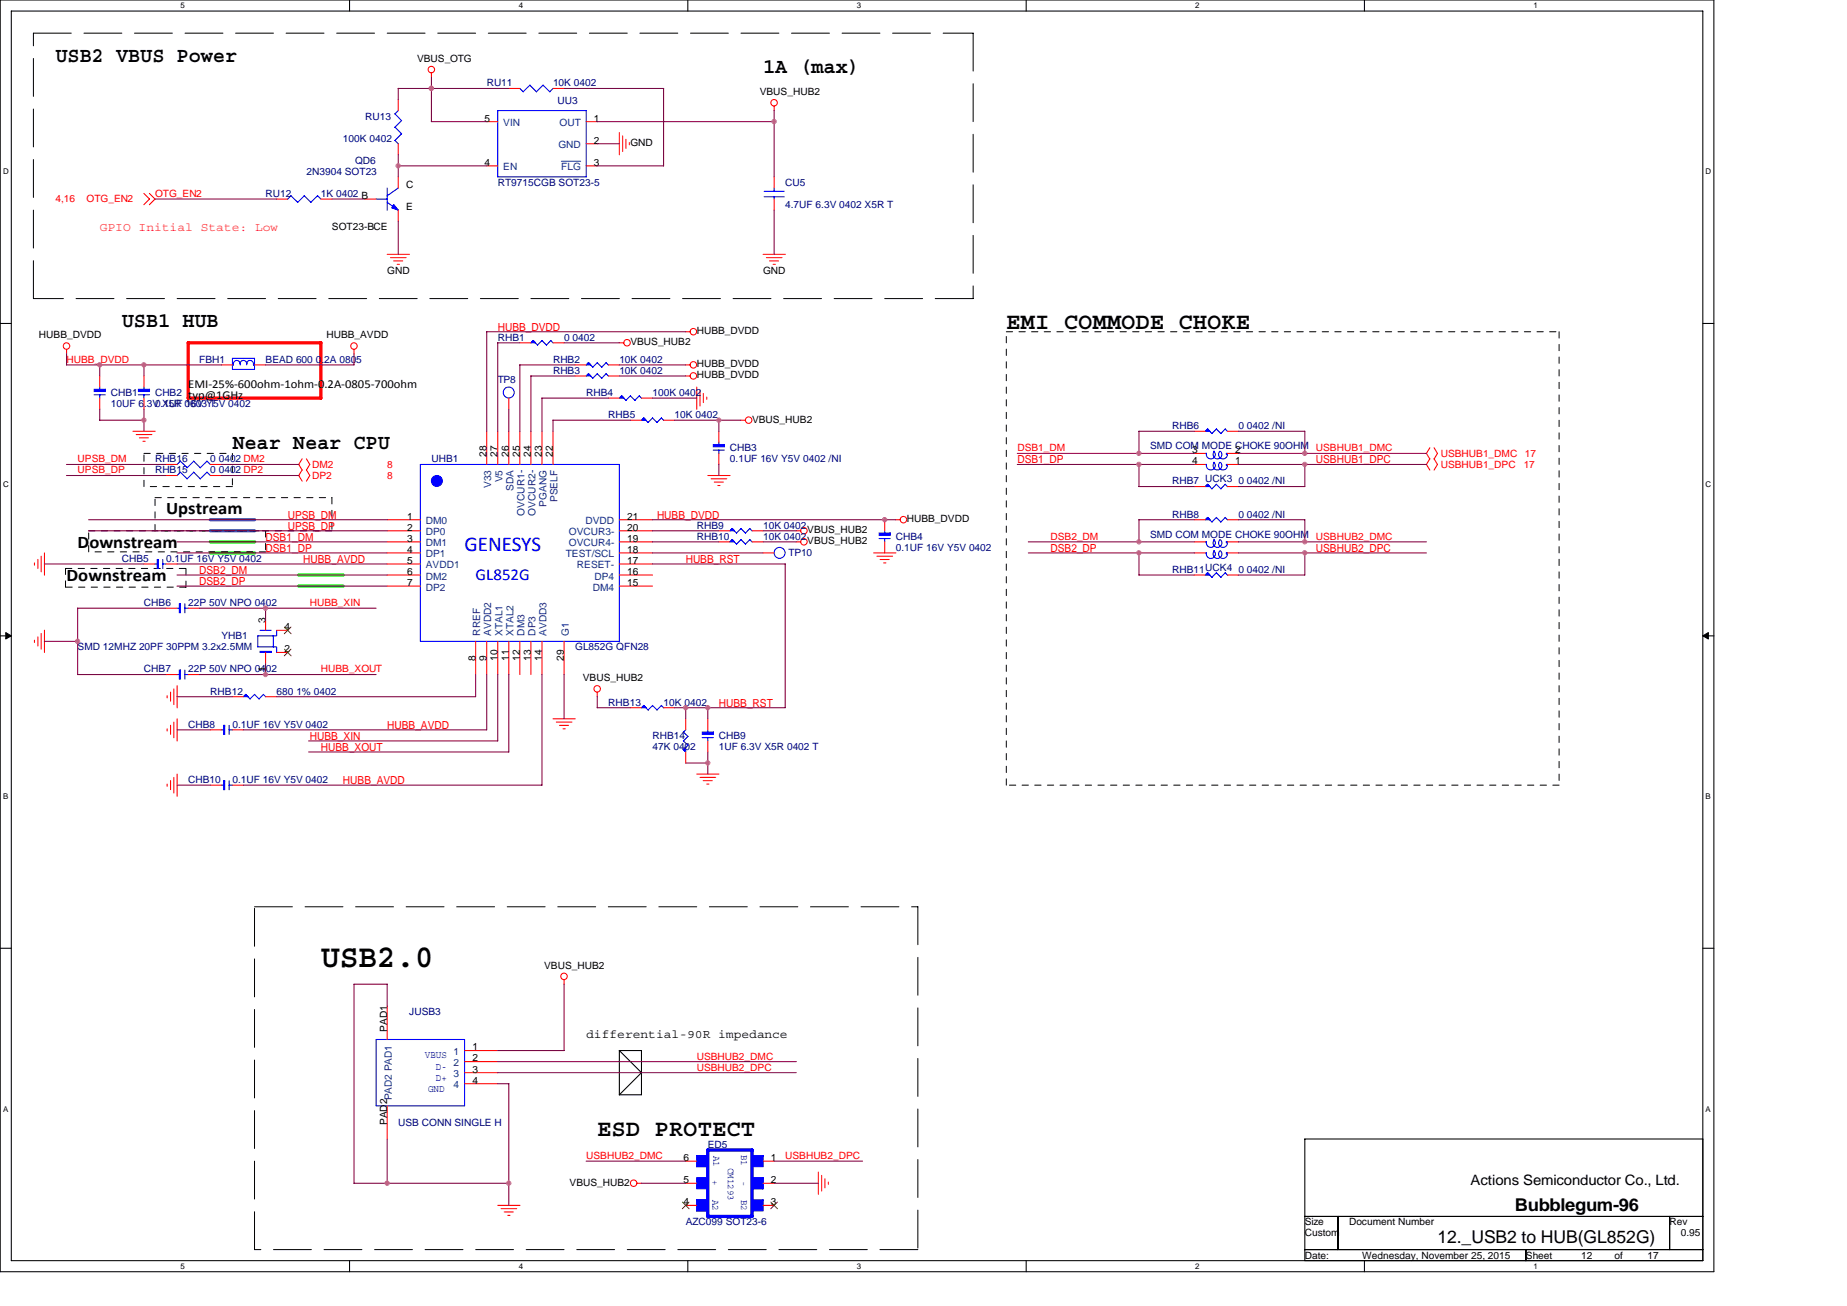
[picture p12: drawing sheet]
<svg xmlns="http://www.w3.org/2000/svg" width="297mm" height="210mm" viewBox="0 0 297 210" stroke-linecap="round" stroke-linejoin="round" font-family="sans-serif">
<path d="M0 0h275.6v204.5h-275.6zM1.8 1.8h272.1v200.9h-272.1z" fill="none" stroke="#000" stroke-width=".17"/>
<g fill="#fff">
<path d="M29 .2h.7v1.4h-.7z"/>
<path d="M29 202.9h.7v1.4h-.7z"/>
</g>
<path d="M56.2 0v1.8M56.2 202.7v1.8" fill="none" stroke="#000" stroke-width=".17"/>
<g fill="#fff">
<path d="M83.4 .2h.7v1.4h-.7z"/>
<path d="M83.4 202.9h.7v1.4h-.7z"/>
</g>
<path d="M110.6 0v1.8M110.6 202.7v1.8" fill="none" stroke="#000" stroke-width=".17"/>
<g fill="#fff">
<path d="M137.8 .2h.7v1.4h-.7z"/>
<path d="M137.8 202.9h.7v1.4h-.7z"/>
</g>
<path d="M165 0v1.8M165 202.7v1.8" fill="none" stroke="#000" stroke-width=".17"/>
<g fill="#fff">
<path d="M192.2 .2h.7v1.4h-.7z"/>
<path d="M192.2 202.9h.7v1.4h-.7z"/>
</g>
<path d="M219.4 0v1.8M219.4 202.7v1.8" fill="none" stroke="#000" stroke-width=".17"/>
<g fill="#fff">
<path d="M246.6 .2h.7v1.4h-.7z"/>
<path d="M246.6 202.9h.7v1.4h-.7z"/>
<path d="M.5 26.9h.9v1.4h-.9z"/>
<path d="M274.3 26.9h.9v1.4h-.9z"/>
<path d="M.5 77.1h.9v1.4h-.9z"/>
<path d="M274.3 77.1h.9v1.4h-.9z"/>
</g>
<path d="M0 52h1.8M273.9 52h1.7" fill="none" stroke="#000" stroke-width=".17"/>
<g fill="#fff">
<path d="M.5 127.3h.8v1.5h-.8z"/>
<path d="M274.3 127.3h.8v1.5h-.8z"/>
</g>
<path d="M0 102.2h1.8M273.9 102.2h1.7" fill="none" stroke="#000" stroke-width=".17"/>
<path d="M.9 101.7l.9 .5-.9 .5zM273.9 102.2l.8-.5v1z" fill="#000" stroke="#000" stroke-width=".16"/>
<g fill="#fff">
<path d="M.5 177.6h.8v1.4h-.8z"/>
<path d="M274.3 177.6h.8v1.4h-.8z"/>
</g>
<path d="M0 152.5h1.8M273.9 152.5h1.7M99.6 168.9l3.6 3.6-3.6 3.5M99.6 168.9h3.6v7.1h-3.6zM209.8 183.1h64.1v19.6h-64.1zM209.8 195.6h64.1M215.2 195.6v5.3M268.5 195.6v5.3M209.8 200.9h64.1M245.4 200.9v1.8" fill="none" stroke="#000" stroke-width=".17"/>
<path d="M33.8 88.9h7.2M33.8 87.1h7.2M48 92.5h7.2M48 94.2h7.2" fill="none" stroke="#0f0" stroke-width=".53"/>
<path d="M33.8 85.3h7.2M33.8 83.6h7.2" fill="none" stroke="#0080ff" stroke-width=".53"/>
<g fill="none" stroke="#000" stroke-width=".16" stroke-dasharray="1 1 1 1 1 1 1 1">
<path d="M161.8 53.3h88.9M250.7 53.3v72.9M23.2 72.9h14.2M23.2 78.2v-5.3M37.4 72.9v5.3M37.4 78.2h-14.2M10.5 91.4h19.4M10.5 94.4v-3M14.3 85.3h28.4M14.3 88.7v-3.4M24.9 80h28.5M24.9 85.3v-5.3"/>
<path d="M29.9 91.4v3M29.9 94.4h-19.4M42.7 85.3v3.4M42.7 88.7h-28.4M53.4 80v5.3M53.4 85.3h-28.5M161.8 126.2v-72.9M250.7 126.2h-88.9"/>
</g>
<path d="M30.3 55.1h21.3v8.9h-21.3z" fill="none" stroke="#f00" stroke-width=".53"/>
<path d="M5.4 5.3h151.1M156.5 5.3v42.7M5.4 48v-42.7M156.5 48h-151.1M40.9 145.8h106.7M147.6 145.8v55.1M40.9 200.9v-55.1M147.6 200.9h-106.7" fill="none" stroke="#000" stroke-width=".16" stroke-dasharray="6.1 2"/>
<g fill="none" stroke="#f00" stroke-width=".17">
<path d="M64 16v1.8M69.4 11.7v.8M78.3 19.6h1.7M81.8 14.2h1.8M88.9 14.2h1.8M94.3 19.6h1.8M124.5 17.1v.7M23.1 31.1l.9 .9-.9 .9M24 31.1l.9 .9-.9 .9M44.5 32h1.8M51.6 32h1.8M58.7 32h1.8"/>
<path d="M64 23.1v1.8M64 28.4v1.8M64 33.8v1.8M78.3 26.7h1.7M94.3 23.1h1.8M94.3 26.7h1.8M99.6 21.3v3.6M100.1 21.8v2.6M100.7 22.4v1.5M101.2 22.9v.4M124.5 28.4v1.8M124.5 32v1.8"/>
<path d="M10.7 56.2v.7M35.6 58.7h1.8M40.9 58.7h1.8M56.9 56.2v.7M62.3 40.9h3.5M62.8 41.4h2.5M63.3 42h1.5M63.9 42.5h.3M83.6 55.1h1.8M88.9 55.1h1.8M92.5 58.7h1.8M97.8 58.7h1.8"/>
<path d="M99.6 55.1h.7M110.3 53.3h.7M110.3 58.7h.7M122.7 40.9h3.6M123.3 41.4h2.5M123.8 42h1.4M124.3 42.5h.4M16 60.5v1.7M16 64v1.8M21.4 69.3h3.6M21.9 69.9h2.5M22.4 70.4h1.5"/>
<path d="M23 71h.3M23.2 60.5v1.7M23.2 64v1.8M26.7 76.5h1.8M26.7 74.7h1.8M33.8 76.5h1.8M33.8 74.7h1.8M48.6 75.5l-.6 1 .6 .9M48.6 73.8l-.6 .9 .6 .9M49.3 75.5l.5 1-.5 .9M49.3 73.8l.5 .9-.5 .9M78.3 69.3v5.4"/>
<path d="M80 69.3v5.4M81.8 64v1.8M81.8 69.3v5.4M83.6 69.3v5.4M85.4 69.3v5.4M87.2 69.3v5.4M88.9 69.3v5.4M92.5 60.5h1.8M97.8 60.5h1.8M97.8 64h1.8M101.4 67.6h1.8M103.2 64h1.7"/>
<path d="M106.7 67.6h1.8M110.3 60.5h.7M112.1 62.2v3.6M112.6 62.8v2.5M113.1 63.3v1.4M113.7 63.8v.4M113.8 76.5h3.6M114.4 77h2.5M114.9 77.5h1.4M115.4 78.1h.4M115.6 69.3v1.8M115.6 72.9v1.8"/>
<path d="M119.1 67.6h.8M192.1 69.3h1.7M192.1 74.7h1.7M192.1 72.9h1.7M192.1 78.2h1.7M197.4 69.3h1.8M197.4 74.7h1.8M197.4 72.9h1.8M197.4 78.2h1.8M230 72l-.6 .9 .6 .9M230 73.8l-.6 .9 .6 .9M230.6 72l.6 .9-.6 .9"/>
<path d="M230.6 73.8l.6 .9-.6 .9M5.5 90.5v.4M6.1 89.9v1.5M6.6 89.4v2.5M7.2 88.9v3.6M23.2 90.7h1.7M26.7 90.7h1.8M26.7 97.8h1.8M30.3 97.8h1.7M42.7 99.6v1.7M62.3 83.6h5.3M62.3 88.9h5.3"/>
<path d="M62.3 85.3h5.3M62.3 87.1h5.3M62.3 90.7h5.3M62.3 92.5h5.3M62.3 94.2h5.3M99.6 83.6h5.3M99.6 88.9h5.3M99.6 85.3h5.3M99.6 87.1h5.3M99.6 90.7h5.3M99.6 92.5h5.3M99.6 94.2h5.3"/>
<path d="M115.6 85.3h1.8M115.6 87.1h1.8M120.9 85.3h1.8M120.9 87.1h1.8M122.7 88.9h1.8M128 85.3h.8M128 87.1h.8M140.5 88.9h3.6M141 89.4h2.5M141.5 90h1.5M142.1 90.5h.4M142.3 83.6v1.7"/>
<path d="M142.3 87.1v1.8M144 83.6h.8M192.1 83.6h1.7M192.1 88.9h1.7M192.1 87.1h1.7M192.1 92.5h1.7M197.4 83.6h1.8M197.4 88.9h1.8M197.4 87.1h1.8M197.4 92.5h1.8M5.5 102.9v.4M6.1 102.4v1.5"/>
<path d="M6.6 101.9v2.5M7.2 101.3v3.6M26.7 108.5h1.8M26.9 111.8v.4M26.9 117.2v.3M27.4 111.3v1.4M27.4 116.6v1.5M28 110.8v2.5M28 116.1v2.5M28.5 110.2v3.6M28.5 115.6v3.5M30.3 108.5h1.7"/>
<path d="M33.8 117.3h1.8M37.4 117.3h1.8M37.4 112h1.8M42.7 104.9v1.8M42.7 112h1.8M44.5 104.9h1.8M44.5 101.3h1.8M76.5 103.1v5.4M78.3 103.1v5.4M80 103.1v5.4M81.8 103.1v5.4M83.6 103.1v5.4"/>
<path d="M85.4 103.1v5.4M87.2 103.1v5.4M88.9 115.6h3.6M89.5 116.1h2.5M90 116.6h1.4M90.5 117.2h.4M90.7 103.1v5.4M96.1 111.3v.7M101.4 113.8h1.8M106.7 113.8h1.8M110.3 115.6v1.7M113.8 115.6v1.7"/>
<path d="M113.8 119.1v1.8M26.9 126.1v.3M27.4 125.5v1.5M28 125v2.5M28.5 124.5v3.5M33.8 126.2h1.8M37.4 126.2h1.8M110.3 120.9v1.8M112.1 124.5h3.5M112.6 125h2.5M113.1 125.5h1.5M113.7 126.1h.3"/>
<path d="M90.7 157.5v.8M62.3 161.8v5.3M62.3 177.8v5.3M74.7 168.9h5.3M74.7 170.7h5.3M74.7 172.5h5.3M74.7 174.2h5.3M80 193.8h3.6M80.6 194.3h2.5M81.1 194.9h1.4M81.7 195.4h.3M102.4 190.2h.8"/>
<path d="M110.3 193.8h1.8M110.3 190.2h1.8M110.3 186.7h1.8M122.7 193.8h1.8M122.7 190.2h1.8M122.7 186.7h1.8M131.6 188.4v3.6M132.1 189v2.5M132.7 189.5v1.5M133.2 190.1v.3"/>
<circle cx="69.4" cy="11.2" r=".52"/>
<circle cx="124.5" cy="16.5" r=".52"/>
<circle cx="10.7" cy="55.6" r=".52"/>
<circle cx="56.9" cy="55.6" r=".52"/>
<circle cx="100.8" cy="55.1" r=".52"/>
<circle cx="111.5" cy="53.3" r=".52"/>
<circle cx="111.5" cy="58.7" r=".52"/>
<circle cx="111.5" cy="60.4" r=".52"/>
<circle cx="120.4" cy="67.6" r=".52"/>
<circle cx="129.3" cy="85.3" r=".52"/>
<circle cx="129.3" cy="87.1" r=".52"/>
<circle cx="145.3" cy="83.6" r=".52"/>
<circle cx="96" cy="110.8" r=".52"/>
<circle cx="90.7" cy="157" r=".52"/>
<circle cx="101.9" cy="190.2" r=".52"/>
</g>
<g fill="none" stroke="#00f" stroke-width=".17">
<path d="M63.5 18.3l1.1 1.1M64 17.8l-.5 .5M64.6 19.4l-1.1 1.1M80 17.8h14.3v10.6h-14.3zM85.2 13.7l-1 1.1-.6-.6M87.3 13.7l1.1 1.1 .6-.6M87.4 13.7l-1.1 1.1-1.1-1.1M46.8 31.5l1.1 1M46.8 31.5l-.6 .5M48.9 31.5l1.1 1M48.9 31.5l-1 1.1M51.1 31.5l.5 .5"/>
<path d="M51.1 31.5l-1.1 1.1M60.5 32h1.8M62.3 32.5l1.8 1.3M62.3 30.2v3.6M63.5 22.6l.6 .5M63.5 20.4l1.1 1.1M64 30.2l-1.8 1.3M64.6 21.5l-1.1 1.1M122.9 30.8h3.2M122.9 31.6h3.2M124.5 30.2v.6M124.5 31.6v.4"/>
<path d="M37.4 57.6h3.5v1.8h-3.5zM38.6 58.5a.55 .55 0 0 0-.6-.5 .55 .55 0 0 0-.5 .7h-.1M38.6 58.5a.53 .53 0 0 1 .6-.5 .53 .53 0 0 1 .5 .5M38.6 58.5v.2M39.7 58.5a.56 .56 0 0 1 .6-.5 .56 .56 0 0 1 .5 .7M39.7 58.5v.2M40.8 58.7h.2M85.7 54.8l.8 .7M85.8 54.7l-.4 .4M87.2 54.7l-.8 .8M88.6 54.8l.4 .3M88.6 54.7l-.7 .8-.7-.7"/>
<path d="M94.3 58.7l.4-.4 .7 .8M96.1 58.3l.7 .8M96.1 58.3l-.8 .7M97.5 58.3l.4 .4M97.5 58.3l-.7 .7M15.1 63.5h1.8M16 62.2v.4M16 63.5v.5M22.2 63.5h1.8M23.2 62.2v.4M23.2 63.5v.5M29 75.9l1.1 1.1"/>
<path d="M29 74.1l1.1 1.1M29 75.9l-.5 .6M29 74.1l-.5 .6M31.1 75.9l1.1 1.1 1.1-1.1 .5 .6M31.1 74.1l1.1 1.1 1.1-1.1 .5 .6M31.2 75.9l-1.1 1.1M31.2 74.1l-1.1 1.1M67.6 74.7h32v28.4h-32zM94.6 60.1l.8 .7M94.7 60.1l-.4 .4M96.1 60.1l-.8 .7M97.5 60.1l.4 .4"/>
<path d="M97.5 60.1l-.7 .7-.7-.7M100 63.6l.7 .8 .7-.8 .7 .8 .7-.8 .4 .4M100 63.6l-.4 .4M103.5 67.2l.7 .7M103.5 67.2l-.3 .4M104.9 67.2l.8 .7M105 67.2l-.8 .7M106.4 67.2l.3 .4M106.4 67.2l-.7 .7M114.7 72.4h1.8M115.6 71.1v.4M115.6 72.3v.6"/>
<path d="M193.8 74.7h.2v.1M194.2 69l-.4 .3M194.2 77.9l-.4 .3M195.2 74.3a.72 .72 0 0 1-.2 1.2 .72 .72 0 0 1-1-.7M195.2 72.5a.73 .73 0 0 1-.3 1.3 .73 .73 0 0 1-.9-.9h-.2M195.3 74.3a.71 .71 0 0 0 0 1.1 .71 .71 0 0 0 1 0 .71 .71 0 0 0 0-1.1M195.3 72.6a.71 .71 0 0 0 0 1 .71 .71 0 0 0 1 0 .71 .71 0 0 0 0-1M195.6 69l.8 .7M195.6 77.9l.8 .7M195.6 69l-.7 .7-.7-.7M195.6 77.9l-.7 .7-.7-.7M196.2 74.3a.71 .71 0 0 0 .3 1.2 .71 .71 0 0 0 .9-.8"/>
<path d="M196.2 72.6a.71 .71 0 0 0 .3 1.2 .71 .71 0 0 0 .9-.9M197 69l.4 .4M197 77.9l.4 .4M197.1 69l-.8 .7M197.1 77.9l-.8 .7M197.4 74.7h-.2v.2M197.4 72.9h-.2v.2M24.9 90.7h.4M26.2 90.7h.5M26.2 90v1.4M28.5 97.8h.3M29.7 97.8h.6"/>
<path d="M29.7 97.1v1.4M117.7 85l.8 .7M117.7 86.8l.8 .7M117.8 85l-.4 .3M117.8 86.7l-.4 .4M119.2 85l-.8 .7M119.2 86.7l-.8 .8M120.6 85l.4 .4M120.6 86.8l.4 .3M120.6 85l-.7 .7-.7-.7M120.6 86.7l-.7 .8-.7-.7M141.4 86.6h1.8"/>
<path d="M142.3 85.3v.4M142.3 86.6v.5M193.8 87.1h.2M194.2 83.2l.7 .7M194.2 83.2l-.4 .4M194.2 92.1l-.4 .4M195.2 88.5a.73 .73 0 0 1-.3 1.3 .73 .73 0 0 1-.9-.9h-.2M195.2 86.8a.73 .73 0 0 1-.3 1.2 .73 .73 0 0 1-.9-.9M195.3 88.6a.71 .71 0 0 0 0 1 .71 .71 0 0 0 1 0 .71 .71 0 0 0 0-1M195.3 86.8a.71 .71 0 0 0 0 1 .71 .71 0 0 0 1 0 .71 .71 0 0 0 0-1M195.6 83.2l.8 .7M195.6 92.1l.8 .7"/>
<path d="M195.6 83.2l-.7 .7M195.6 92.1l-.7 .7-.7-.7M196.2 88.6a.71 .71 0 0 0 .3 1.2 .71 .71 0 0 0 .9-.9M196.2 86.8a.71 .71 0 0 0 .3 1.2 .71 .71 0 0 0 .9-.9M197 83.2l.4 .4M197 92.1l.4 .4M197.1 83.2l-.8 .7M197.1 92.1l-.8 .7M197.4 87.1h-.2v.2M197.4 88.9h-.2v.2M28.5 108.5h.3M29.7 108.5h.6"/>
<path d="M29.7 107.7v1.5M35.6 117.3h.4M36.8 117.3h.6M36.8 116.6v1.5M39.2 112l.3-.4 .7 .8M40.9 111.7l.8 .7M41 111.6l-.8 .8M41.8 101.3h1.8M42.4 111.7l.3 .3M42.4 111.6l-.7 .8M44 104h.5v.9M44 102.2h-2.5v1.8h2.5"/>
<path d="M44 102.2v1.8M44.5 101.3v.9h-.5M103.2 113.8l.3-.4 .7 .8M104.9 113.4l.8 .8M105 113.4l-.8 .8M106.4 113.4l.3 .4M106.4 113.4l-.7 .8M109.9 119.1l.7 .7M109.9 117.7l.7 .7M110.3 117.3l-.4 .4M110.7 119.8l-.8 .7M110.7 118.4l-.8 .7"/>
<path d="M112.9 118.6h1.8M113.8 117.3v.4M113.8 118.6v.5M35.6 126.2h.4M36.8 126.2h.6M36.8 125.5v1.5M109.9 120.5l.4 .4M60.5 167.1h14.2v10.7h-14.2zM68.9 170.3h.1M112 194.7h1.8M112 192.9h1.8M112 187.6h1.8"/>
<path d="M112 185.8h1.8M112.1 185.8v1.8M112.1 192.9v1.8M120.9 189.4h1.8M122.7 189.3v1.8h-1.8"/>
<circle cx="81.8" cy="63.1" r=".88"/>
<circle cx="125.4" cy="88.9" r=".88"/>
</g>
<path d="M90.3 25.9h3.1" fill="none" stroke="#004080" stroke-width=".16"/>
<g fill="#00f" stroke="#00f" stroke-width=".17">
<path d="M22.3 62.6v.3h1.7v-.3z" fill-rule="evenodd"/>
<path d="M141.4 85.7v.4h1.8v-.4z" fill-rule="evenodd"/>
<path d="M194.2 83.2l.4 .4h-.8l.4-.4 .4 .4z" fill-rule="evenodd"/>
<path d="M28.8 107.7v1.5h.2v-1.5z" fill-rule="evenodd"/>
<path d="M117.7 85l.4 .3h-.7l.3-.3 .4 .3z" fill-rule="evenodd"/>
<path d="M63.3 32.9l.7 .9-1-.4z" fill-rule="evenodd"/>
<path d="M85.7 54.8l.4 .3h-.7l.3-.3 .4 .3z" fill-rule="evenodd"/>
<path d="M112.1 185.8v1.8h1.7v-1.8z" fill-rule="evenodd"/>
<path d="M112.1 192.9v1.8h1.7v-1.8z" fill-rule="evenodd"/>
<path d="M120.9 189.4v1.7h1.8v-1.7z" fill-rule="evenodd"/>
<path d="M120.9 192.9v1.8h1.8v-1.8z" fill-rule="evenodd"/>
<path d="M120.9 185.8v1.8h1.8v-1.8z" fill-rule="evenodd"/>
<path d="M112.1 189.4v1.7h1.7v-1.7z" fill-rule="evenodd"/>
<path d="M114.7 71.5v.3h1.8v-.3z" fill-rule="evenodd"/>
<path d="M117.7 86.8l.4 .3h-.7l.3-.3 .4 .3z" fill-rule="evenodd"/>
<path d="M41.8 104.7v.2h1.8v-.2z" fill-rule="evenodd"/>
<path d="M94.3 60.5l.3-.4 .4 .4-.4-.4 .4 .4z" fill-rule="evenodd"/>
<path d="M36 125.5v1.5h.1v-1.5z" fill-rule="evenodd"/>
<path d="M103.5 113.4l.4 .4h-.7l.3-.4 .4 .4z" fill-rule="evenodd"/>
<path d="M110.3 120.2v.7l-.4-.4z" fill-rule="evenodd"/>
<path d="M94.3 58.7l.3-.4 .4 .4-.4-.4 .4 .4z" fill-rule="evenodd"/>
<path d="M15.2 62.6v.3h1.7v-.3z" fill-rule="evenodd"/>
<path d="M36 116.6v1.5h.1v-1.5z" fill-rule="evenodd"/>
<path d="M25.3 90v1.4h.2v-1.4z" fill-rule="evenodd"/>
<path d="M194.2 69l.4 .3h-.8l.4-.3 .4 .3z" fill-rule="evenodd"/>
<path d="M194.2 92.1l.4 .4h-.8l.4-.4 .4 .4z" fill-rule="evenodd"/>
<path d="M103.5 67.2l.4 .4h-.7l.3-.4 .4 .4z" fill-rule="evenodd"/>
<path d="M112.9 117.7v.4h1.8v-.4z" fill-rule="evenodd"/>
<path d="M194.2 77.9l.4 .3h-.8l.4-.3 .4 .3z" fill-rule="evenodd"/>
<path d="M28.8 97.1v1.4h.2v-1.4z" fill-rule="evenodd"/>
<path d="M100 63.6l.3 .4h-.7l.4-.4 .3 .4z" fill-rule="evenodd"/>
<path d="M39.2 112l.3-.3 .4 .3-.4-.3 .4 .3z" fill-rule="evenodd"/>
<circle cx="70.3" cy="77.3" r=".88"/>
</g>
<path d="M120.9 184.9v10.7M121 184.9h-7.2v10.7h7.2" fill="none" stroke="#00f" stroke-width=".53"/>
<path d="M45.7 104.4l1.1 1.1M45.7 100.8l1.1 1.1M46.8 104.4l-1.1 1.1M46.8 100.8l-1.1 1.1M109.7 193.3l1.1 1.1M110.8 193.3l-1.1 1.1M124 193.3l1 1.1M125 193.3l-1.1 1.1" fill="none" stroke="#804000" stroke-width=".16"/>
<g fill="none" stroke="#800040" stroke-width=".17">
<path d="M64 14.2h17.8M64 14.2v1.8M69.4 19.6h8.9M69.4 12.4v7.2M90.7 14.2h16M96 19.6h28.5M106.7 14.2v12.5M124.5 17.8v10.6M24.9 32h19.6M53.4 32h5.3M64 26.7h14.3M64 24.9v3.5"/>
<path d="M64 35.6v5.3M96 23.1h3.6M96 26.7h10.7M124.5 33.8v7.1M10.7 56.9v1.8h24.9M16 58.7v1.8M23.2 58.7v1.8M56.9 56.9v1.8h-14.2M78.2 53.3h32.1M78.3 53.3v16M80 55.1h3.6M80 55.1v14.2"/>
<path d="M90.7 55.1h8.9M92.5 58.7h-8.9v10.6M99.6 58.7h10.7M10.7 74.7h16M10.7 76.5h16M16 67.6h7.2M16 65.8v1.8M23.2 65.8v3.5M35.6 74.7h12.4M35.6 76.5h12.4M81.8 65.8v3.6M85.4 60.5h7.1"/>
<path d="M85.4 60.4v8.9M87.1 64h10.7M87.2 64v5.3M99.6 60.5h10.7M101.4 67.6h-12.5v1.7M104.9 64h7.2M108.5 67.6h10.7M115.6 67.5v1.8M115.6 74.7v1.8M163.6 72.9h28.5M163.6 74.7h28.5M183.2 69.3h8.9"/>
<path d="M183.2 78.2h8.9M183.2 69.3v3.6M183.2 74.7v3.5M199.2 69.3h10.6M199.2 72.9h30.2M199.2 74.7h30.2M209.8 69.3v3.6M209.8 74.7v3.5h-10.6M7.1 90.7h16.1M12.5 97.8h14.2M12.5 97.8v10.7M14.2 83.6h48.1"/>
<path d="M14.2 85.3h48.1M28.5 87.1h33.8M28.5 92.5h33.8M28.5 88.9h33.8M28.5 94.2h33.8M28.5 90.7h33.8M32 97.8h28.5M42.7 97.8v1.8M104.9 83.6h39.2M104.9 87.1h10.7M104.9 88.9h17.8M104.9 90.7h21.4v23.1h-17.8"/>
<path d="M104.9 85.3h10.7M122.7 87.1h5.4M122.7 85.3h5.4M165.4 87.1h26.7M165.4 88.9h26.7M183.2 83.6h8.9M183.2 92.5h8.9M183.2 83.5v3.6M183.2 88.9v3.6M199.2 83.6l10.6-.1v3.6M199.2 87.1h30.2M199.2 88.9h30.2"/>
<path d="M209.8 88.9v3.6h-10.6M7.1 103.1h5.4M12.5 108.5h14.2M28.5 117.3h5.3M28.5 112h8.9M32 108.5h28.5M42.7 106.7v1.8M76.5 108.4v3.6h-32M78.3 108.4v8.9h-39.2M80 108.4v10.7h-30.4M81.8 108.4v12.5h-32.2M87.2 108.4v17.8h-48.1"/>
<path d="M90.7 108.4v7.2M96 113.8h5.4M96.1 112v1.8M110.3 113.8v1.8M113.8 113.8v1.8M28.5 126.2h5.3M110.3 122.7h3.5M113.8 120.9v3.6M62.3 158.2h-5.4v32.1l24.9-.1M62.3 158.2v3.6M90.7 158.2v10.7h-10.7M80 172.5h48.1"/>
<path d="M80 174.2h1.8M80 170.7h48.1M81.8 174.2v19.6M62.3 183.1v7.2M94.3 186.7h16M103.1 190.2h7.2M124.5 190.2h7.1M124.5 186.7h14.2"/>
</g>
<g fill="#f0f" stroke="#f0f" stroke-width=".17">
<circle cx="42.7" cy="97.8" r=".35"/>
<circle cx="42.7" cy="108.4" r=".35"/>
<circle cx="12.5" cy="103.1" r=".35"/>
<circle cx="113.8" cy="122.7" r=".35"/>
<circle cx="23.1" cy="67.6" r=".35"/>
<circle cx="16" cy="58.7" r=".35"/>
<circle cx="23.1" cy="58.7" r=".35"/>
<circle cx="142.3" cy="83.6" r=".35"/>
<circle cx="113.8" cy="113.8" r=".35"/>
<circle cx="110.3" cy="113.8" r=".35"/>
<circle cx="115.6" cy="67.6" r=".35"/>
<circle cx="183.2" cy="88.9" r=".35"/>
<circle cx="183.2" cy="87.1" r=".35"/>
<circle cx="209.8" cy="74.7" r=".35"/>
<circle cx="209.8" cy="88.9" r=".35"/>
<circle cx="209.8" cy="72.9" r=".35"/>
<circle cx="209.8" cy="87.1" r=".35"/>
<circle cx="69.4" cy="14.2" r=".35"/>
<circle cx="124.5" cy="19.5" r=".35"/>
<circle cx="62.3" cy="190.2" r=".35"/>
<circle cx="81.8" cy="190.2" r=".35"/>
<circle cx="64" cy="26.7" r=".35"/>
<circle cx="183.2" cy="74.7" r=".35"/>
<circle cx="183.2" cy="72.9" r=".35"/>
</g>
<text font-size="5.2" x="51.6" y="155.5">USB2.0</text>
<g font-size="3.7">
<text x="161.8" y="52.9">EMI COMMODE CHOKE</text>
<text x="96.1" y="182.7">ESD PROTECT</text>
</g>
<g font-size="3.4">
<text x="8.9" y="9.9">USB2 VBUS Power</text>
<text x="122.7" y="11.7">1A (max)</text>
<text x="19.6" y="52.6">USB1 HUB</text>
<text x="37.4" y="72.2">Near Near CPU</text>
</g>
<text font-size="3.4" fill="#00f" x="74.7" y="88.6">GENESYS</text>
<g font-size="2.8">
<text x="26.7" y="82.7">Upstream</text>
<text x="12.5" y="88.1">Downstream</text>
<text x="10.7" y="93.4">Downstream</text>
<text x="243.6" y="194.7">Bubblegum-96</text>
<text x="231.2" y="199.9">12._USB2 to HUB(GL852G)</text>
</g>
<text font-size="2.7" fill="#00f" x="76.5" y="93.2">GL852G</text>
<text font-size="2.3" x="236.5" y="190.5">Actions Semiconductor Co., Ltd.</text>
<text font-size="1.9" fill="#ff0080" x="16" y="37.1">GPIO Initial State: Low</text>
<g font-size="1.9">
<text x="30.3" y="62.3">EMI-25%-600ohm-1ohm-0.2A-0805-700ohm</text>
<text x="30.3" y="64.2">typ@1GHz</text>
<text x="94.3" y="166.9">differential-90R impedance</text>
</g>
<g font-size="1.8" fill="#f00">
<text x="80" y="53.1">HUBB_DVDD</text>
<text x="163.6" y="74.5">DSB1_DP</text>
<text x="211.6" y="74.5">USBHUB1_DPC</text>
<text x="46.3" y="83.4">UPSB_DM</text>
<text x="105.7" y="83.4">HUBB_DVDD</text>
<text x="42.7" y="86.9">DSB1_DM</text>
<text x="42.7" y="88.7">DSB1_DP</text>
<text x="46.3" y="85.2">UPSB_DP</text>
<text x="168.9" y="88.7">DSB2_DP</text>
<text x="211.6" y="88.7">USBHUB2_DPC</text>
<text x="32" y="92.3">DSB2_DM</text>
<text x="32" y="94">DSB2_DP</text>
<text x="48.8" y="90.5">HUBB_AVDD</text>
<text x="110.3" y="90.5">HUBB_RST</text>
<text x="115.6" y="113.6">HUBB_RST</text>
<text x="49.8" y="118.9">HUBB_XIN</text>
<text x="62.3" y="117.2">HUBB_AVDD</text>
<text x="51.6" y="120.7">HUBB_XOUT</text>
<text x="55.2" y="126">HUBB_AVDD</text>
</g>
<g font-size="1.6">
<text x="67.1" y="10">VBUS_OTG</text>
<text x="122.2" y="15.3">VBUS_HUB2</text>
<text x="77.9" y="19.5">5</text>
<text x="95.5" y="19.5">1</text>
<text x="95.5" y="23.1">2</text>
<text x="101.4" y="23.5">GND</text>
<text x="77.9" y="26.6">4</text>
<text x="95.5" y="26.6">3</text>
<text x="65.3" y="33.8">E</text>
<text x="65.3" y="30.2">C</text>
<text x="53.4" y="37">SOT23-BCE</text>
<text x="62.3" y="44.1">GND</text>
<text x="122.7" y="44.1">GND</text>
<text x="112.1" y="53.7">HUBB_DVDD</text>
<text x="6.3" y="54.4">HUBB_DVDD</text>
<text x="52.5" y="54.4">HUBB_AVDD</text>
<text x="101.4" y="55.5">VBUS_HUB2</text>
<text x="112.1" y="59.1">HUBB_DVDD</text>
<text x="112.1" y="60.8">HUBB_DVDD</text>
<text x="120.9" y="67.9">VBUS_HUB2</text>
<text x="78.2" y="73.4" transform="rotate(-90 78.2 73.4)">28</text>
<text x="80" y="73.4" transform="rotate(-90 80 73.4)">27</text>
<text x="81.8" y="73.4" transform="rotate(-90 81.8 73.4)">26</text>
<text x="83.6" y="73.4" transform="rotate(-90 83.6 73.4)">25</text>
<text x="85.4" y="73.4" transform="rotate(-90 85.4 73.4)">24</text>
<text x="87.1" y="73.4" transform="rotate(-90 87.1 73.4)">23</text>
<text x="88.9" y="73.4" transform="rotate(-90 88.9 73.4)">22</text>
<text x="191.7" y="74.7">4</text>
<text x="191.7" y="72.9">3</text>
<text x="198.6" y="74.7">1</text>
<text x="198.6" y="72.9">2</text>
<text x="65.5" y="83.5">1</text>
<text x="100.9" y="83.5">21</text>
<text x="145.8" y="83.9">HUBB_DVDD</text>
<text x="65.5" y="85.3">2</text>
<text x="65.5" y="87.1">3</text>
<text x="65.5" y="88.9">4</text>
<text x="100.9" y="85.3">20</text>
<text x="100.9" y="87.1">19</text>
<text x="100.9" y="88.9">18</text>
<text x="129.8" y="85.7">VBUS_HUB2</text>
<text x="129.8" y="87.5">VBUS_HUB2</text>
<text x="65.5" y="90.7">5</text>
<text x="65.5" y="92.4">6</text>
<text x="65.5" y="94.2">7</text>
<text x="100.9" y="92.4">16</text>
<text x="100.9" y="94.2">15</text>
<text x="100.9" y="90.7">17</text>
<text x="42.7" y="100.1" transform="rotate(-90 42.7 100.1)">3</text>
<text x="45.7" y="101.3">4</text>
<text x="45.7" y="104.9">2</text>
<text x="76.5" y="106.2" transform="rotate(-90 76.5 106.2)">8</text>
<text x="78.2" y="106.2" transform="rotate(-90 78.2 106.2)">9</text>
<text x="80" y="106.2" transform="rotate(-90 80 106.2)">10</text>
<text x="81.8" y="106.2" transform="rotate(-90 81.8 106.2)">11</text>
<text x="83.6" y="106.2" transform="rotate(-90 83.6 106.2)">12</text>
<text x="85.4" y="106.2" transform="rotate(-90 85.4 106.2)">13</text>
<text x="87.1" y="106.2" transform="rotate(-90 87.1 106.2)">14</text>
<text x="90.7" y="106.2" transform="rotate(-90 90.7 106.2)">29</text>
<text x="42.7" y="108" transform="rotate(-90 42.7 108)">1</text>
<text x="93.7" y="109.5">VBUS_HUB2</text>
<text x="87.5" y="155.8">VBUS_HUB2</text>
<text x="62.2" y="165.9" transform="rotate(-90 62.2 165.9)">PAD1</text>
<text x="76" y="168.9">1</text>
<text x="76" y="170.7">2</text>
<text x="76" y="172.4">3</text>
<text x="76" y="174.2">4</text>
<text x="62.2" y="180.9" transform="rotate(-90 62.2 180.9)">PAD2</text>
<text x="91.6" y="190.6">VBUS_HUB2</text>
<text x="109.9" y="186.7">6</text>
<text x="109.9" y="190.2">5</text>
<text x="124" y="190.2">2</text>
<text x="124" y="186.7">1</text>
<text x="109.9" y="193.8">4</text>
<text x="124" y="193.8">3</text>
<text x="209.8" y="197">Size</text>
<text x="217" y="197">Document Number</text>
<text x="268.5" y="197">Rev</text>
<text x="209.8" y="198.8">Custom</text>
<text x="209.8" y="202.4">Date:</text>
<text x="219.1" y="202.4">Wednesday, November 25, 2015</text>
<text x="245.4" y="202.4">Sheet</text>
<text x="254.3" y="202.4">12</text>
<text x="259.6" y="202.4">of</text>
<text x="265" y="202.4">17</text>
<text x="270.3" y="198.8">0.95</text>
</g>
<g font-size="1.6" fill="#000080">
<text x="78.3" y="13.9">RU11</text>
<text x="88.9" y="13.9">10K 0402</text>
<text x="89.7" y="16.7">UU3</text>
<text x="55.2" y="22.8">100K 0402</text>
<text x="58.7" y="19.2">RU13</text>
<text x="49.3" y="28.1">2N3904 SOT23</text>
<text x="57.1" y="26.3">QD6</text>
<text x="80" y="29.9">RT9715CGB SOT23-5</text>
<text x="126.3" y="29.9">CU5</text>
<text x="42.7" y="31.7">RU12</text>
<text x="51.6" y="31.7">1K 0402 B</text>
<text x="126.3" y="33.4">4.7UF 6.3V 0402 X5R T</text>
<text x="32" y="58.3">FBH1</text>
<text x="42.7" y="58.3">BEAD 600 0.2A 0805</text>
<text x="80" y="54.8">RHB1</text>
<text x="88.9" y="58.3">RHB2</text>
<text x="90.7" y="54.8">0 0402</text>
<text x="99.6" y="58.3">10K 0402</text>
<text x="17.8" y="63.7">CHB1</text>
<text x="17.8" y="65.4">10UF 6.3V X5R 0603 T</text>
<text x="24.9" y="63.7">CHB2</text>
<text x="24.9" y="65.4">0.1UF 16V Y5V 0402</text>
<text x="80" y="61.5">TP8</text>
<text x="88.9" y="60.1">RHB3</text>
<text x="94.3" y="63.7">RHB4</text>
<text x="99.6" y="60.1">10K 0402</text>
<text x="104.9" y="63.7">100K 0402</text>
<text x="97.8" y="67.2">RHB5</text>
<text x="108.5" y="67.2">10K 0402</text>
<text x="188.5" y="69">RHB6</text>
<text x="199.2" y="69">0 0402 /NI</text>
<text x="24.9" y="76.1">RHB15</text>
<text x="24.9" y="74.3">RHB16</text>
<text x="33.8" y="76.1">0 0402 DP2</text>
<text x="33.8" y="74.3">0 0402 DM2</text>
<text x="69.4" y="74.3">UHB1</text>
<text x="117.4" y="72.6">CHB3</text>
<text x="117.4" y="74.3">0.1UF 16V Y5V 0402 /NI</text>
<text x="185" y="72.2">SMD COM MODE CHOKE 90OHM USBHUB1_DMC</text>
<text x="188.5" y="77.9">RHB7 UCK3</text>
<text x="199.2" y="77.9">0 0402 /NI</text>
<text x="188.5" y="83.2">RHB8</text>
<text x="199.2" y="83.2">0 0402 /NI</text>
<text x="112.1" y="85">RHB9</text>
<text x="112.1" y="86.8">RHB10</text>
<text x="122.7" y="86.8">10K 0402</text>
<text x="122.7" y="85">10K 0402</text>
<text x="126.8" y="89.5">TP10</text>
<text x="144.1" y="86.8">CHB4</text>
<text x="144.1" y="88.6">0.1UF 16V Y5V 0402</text>
<text x="185" y="86.4">SMD COM MODE CHOKE 90OHM USBHUB2_DMC</text>
<text x="19.6" y="90.3">CHB5</text>
<text x="26.7" y="90.3">0.1UF 16V Y5V 0402</text>
<text x="188.5" y="92.1">RHB11UCK4</text>
<text x="199.2" y="92.1">0 0402 /NI</text>
<text x="23.2" y="97.5">CHB6</text>
<text x="30.3" y="97.5">22P 50V NPO 0402</text>
<text x="12.5" y="104.6">SMD 12MHZ 20PF 30PPM 3.2x2.5MM</text>
<text x="35.6" y="102.8">YHB1</text>
<text x="92.5" y="104.6">GL852G QFN28</text>
<text x="23.2" y="108.1">CHB7</text>
<text x="30.3" y="108.1">22P 50V NPO 0402</text>
<text x="33.8" y="111.7">RHB12</text>
<text x="44.5" y="111.7">680 1% 0402</text>
<text x="97.8" y="113.5">RHB13</text>
<text x="106.7" y="113.5">10K 0402</text>
<text x="30.3" y="117">CHB8</text>
<text x="37.4" y="117">0.1UF 16V Y5V 0402</text>
<text x="104.9" y="118.8">RHB14</text>
<text x="115.6" y="118.8">CHB9</text>
<text x="30.3" y="125.9">CHB10</text>
<text x="37.4" y="125.9">0.1UF 16V Y5V 0402</text>
<text x="104.9" y="120.6">47K 0402</text>
<text x="115.6" y="120.6">1UF 6.3V X5R 0402 T</text>
<text x="65.8" y="163.2">JUSB3</text>
<text x="64" y="181">USB CONN SINGLE H</text>
<text x="113.8" y="184.6">ED5</text>
<text x="110.3" y="197">AZC099 SOT23-6</text>
</g>
<g font-size="1.6" fill="#004080">
<text x="80.9" y="20.3">VIN</text>
<text x="89.8" y="23.8">GND</text>
<text x="90" y="20.3">OUT</text>
<text x="80.9" y="27.4">EN</text>
<text x="90.3" y="27.4">FLG</text>
<text x="80.8" y="77.6" transform="rotate(-90 80.8 77.6)">V5</text>
<text x="79" y="78.5" transform="rotate(-90 79 78.5)">V33</text>
<text x="82.6" y="78.9" transform="rotate(-90 82.6 78.9)">SDA</text>
<text x="84.3" y="82.9" transform="rotate(-90 84.3 82.9)">OVCUR1-</text>
<text x="86.1" y="82.9" transform="rotate(-90 86.1 82.9)">OVCUR2-</text>
<text x="87.9" y="81.4" transform="rotate(-90 87.9 81.4)">PGANG</text>
<text x="89.7" y="80.7" transform="rotate(-90 89.7 80.7)">PSELF</text>
<text x="68.5" y="84.3">DM0</text>
<text x="68.5" y="86.1">DP0</text>
<text x="68.5" y="87.8">DM1</text>
<text x="68.5" y="89.6">DP1</text>
<text x="91" y="89.6">TEST/SCL</text>
<text x="91.5" y="86.1">OVCUR3-</text>
<text x="91.5" y="87.8">OVCUR4-</text>
<text x="94.1" y="84.3">DVDD</text>
<text x="68.5" y="91.4">AVDD1</text>
<text x="68.5" y="93.2">DM2</text>
<text x="68.5" y="95">DP2</text>
<text x="92.8" y="91.4">RESET-</text>
<text x="95.3" y="95">DM4</text>
<text x="95.6" y="93.2">DP4</text>
<text x="77.2" y="102.2" transform="rotate(-90 77.2 102.2)">RREF</text>
<text x="79" y="102.2" transform="rotate(-90 79 102.2)">AVDD2</text>
<text x="80.8" y="102.2" transform="rotate(-90 80.8 102.2)">XTAL1</text>
<text x="82.6" y="102.2" transform="rotate(-90 82.6 102.2)">XTAL2</text>
<text x="84.3" y="102.2" transform="rotate(-90 84.3 102.2)">DM3</text>
<text x="86.1" y="102.2" transform="rotate(-90 86.1 102.2)">DP3</text>
<text x="87.9" y="102.2" transform="rotate(-90 87.9 102.2)">AVDD3</text>
<text x="91.5" y="102.2" transform="rotate(-90 91.5 102.2)">G1</text>
<text x="72.9" y="169.6">1</text>
<text x="72.9" y="171.4">2</text>
<text x="72.9" y="173.2">3</text>
<text x="63" y="176.9" transform="rotate(-90 63 176.9)">PAD2 PAD1</text>
<text x="72.9" y="175">4</text>
</g>
<g font-size="1.6" fill="#f00">
<text x="8.9" y="32.6">4,16</text>
<text x="13.9" y="32.6">OTG_EN2</text>
<text x="24.9" y="31.7">OTG_EN2</text>
<text x="10.7" y="58.3">HUBB_DVDD</text>
<text x="12.5" y="76.1">UPSB_DP</text>
<text x="12.5" y="74.3">UPSB_DM</text>
<text x="50.2" y="77">DP2</text>
<text x="50.2" y="75.2">DM2</text>
<text x="62.3" y="75.2">8</text>
<text x="62.3" y="77">8</text>
<text x="163.6" y="72.6">DSB1_DM</text>
<text x="231.7" y="73.4">USBHUB1_DMC</text>
<text x="231.7" y="75.2">USBHUB1_DPC</text>
<text x="245" y="75.2">17</text>
<text x="245.2" y="73.4">17</text>
<text x="168.9" y="86.8">DSB2_DM</text>
<text x="49.8" y="97.5">HUBB_XIN</text>
<text x="51.6" y="108.1">HUBB_XOUT</text>
<text x="112.1" y="170.3">USBHUB2_DMC</text>
<text x="112.1" y="172.1">USBHUB2_DPC</text>
<text x="94.3" y="186.4">USBHUB2_DMC</text>
<text x="126.3" y="186.4">USBHUB2_DPC</text>
</g>
<g font-size="1.6" fill="#00f">
<text x="68.3" y="170.2">VBUS</text>
<text x="70.1" y="172">D-</text>
<text x="70.1" y="173.7">D+</text>
<text x="68.9" y="175.5">GND</text>
<text x="114.8" y="185.8" transform="rotate(90 114.8 185.8)">A1</text>
<text x="119.2" y="185.6" transform="rotate(90 119.2 185.6)">B1</text>
<text x="114.6" y="189.7" transform="rotate(90 114.6 189.7)">+</text>
<text x="117.1" y="187.7" transform="rotate(90 117.1 187.7)">CM1293</text>
<text x="119.2" y="189.9" transform="rotate(90 119.2 189.9)">-</text>
<text x="114.6" y="192.9" transform="rotate(90 114.6 192.9)">A2</text>
<text x="119.2" y="192.9" transform="rotate(90 119.2 192.9)">B2</text>
</g>
<g font-size="1.3">
<text x="29" y="1.3">5</text>
<text x="83.4" y="1.3">4</text>
<text x="137.8" y="1.3">3</text>
<text x="192.2" y="1.3">2</text>
<text x="246.6" y="1.3">1</text>
<text x=".5" y="28">D</text>
<text x="274.3" y="28">D</text>
<text x=".5" y="78.3">C</text>
<text x="274.3" y="78.3">C</text>
<text x=".5" y="128.5">B</text>
<text x="274.3" y="128.5">B</text>
<text x=".5" y="178.7">A</text>
<text x="274.3" y="178.7">A</text>
<text x="29" y="204">5</text>
<text x="83.4" y="204">4</text>
<text x="137.8" y="204">3</text>
<text x="192.2" y="204">2</text>
<text x="246.6" y="204">1</text>
</g>
</svg>
